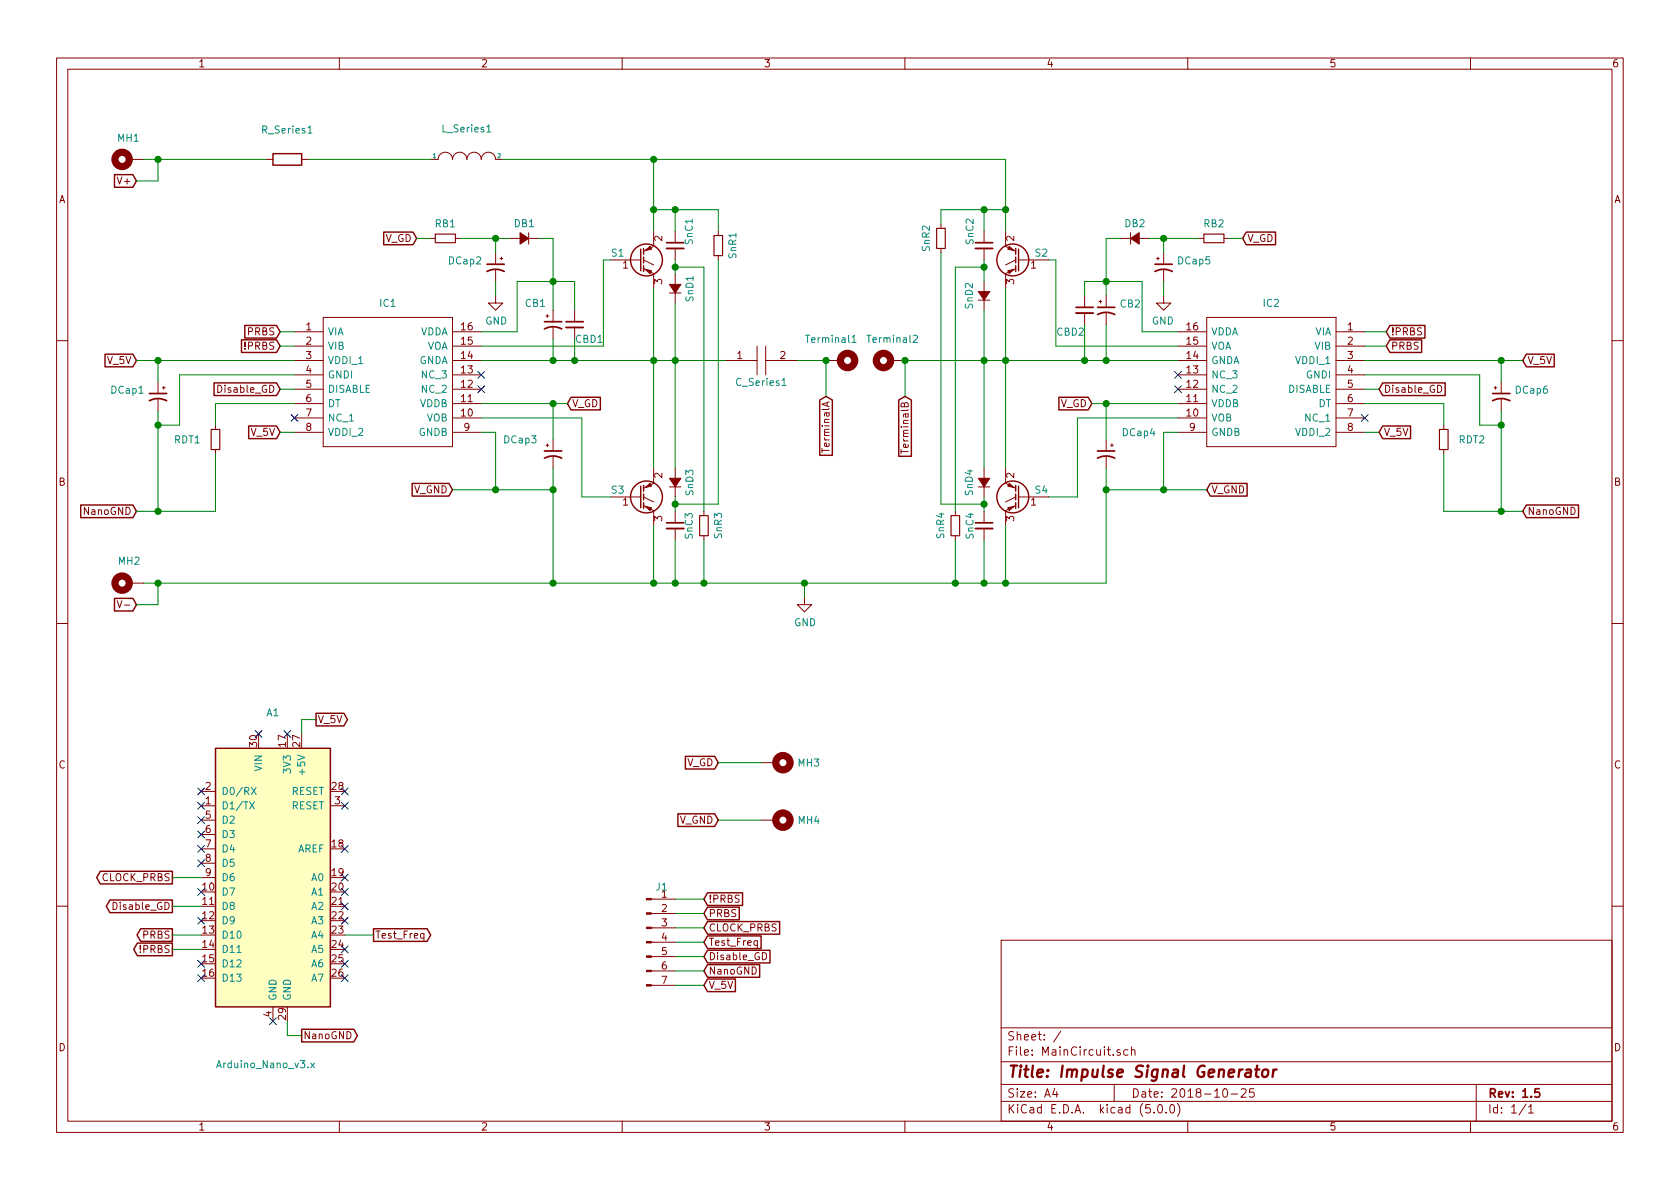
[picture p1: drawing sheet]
<svg xmlns="http://www.w3.org/2000/svg" width="297mm" height="210mm" viewBox="0 0 297 210" stroke-linecap="round" stroke-linejoin="round" font-family="sans-serif">
<g fill="none" stroke="#840000" stroke-width=".18">
<path d="M10 10.3h277v189.9h-277zM12 12.2h273v186.1h-273zM60 10.3v1.9M110 10.3v1.9M160 10.3v1.9M210 10.3v1.9M260 10.3v1.9M22.9 28.2h2.5M47 28.2h1.3M53.3 28.2h1.3M76.2 28.2h1.3a1.27 1.27 0 0 1 1.2-1.3 1.27 1.27 0 0 1 1.3 1.3 1.27 1.27 0 0 1 1.3-1.3 1.27 1.27 0 0 1 1.2 1.3 1.27 1.27 0 0 1 1.3-1.3 1.27 1.27 0 0 1 1.3 1.3 1.27 1.27 0 0 1 1.3-1.3 1.27 1.27 0 0 1 1.2 1.3h1.3M166.4 39.6v.8"/>
<path d="M52.1 58.7h5M57.1 56.1h22.9v22.9h-22.9zM76.2 42.2h.8M80 58.7h5.1M80.5 42.2h.8M87.6 52.3v1.3h1.3l-1.3 1.3-1.2-1.3h1.2M87.6 44.7v2M87.6 47.7v2.1M88.4 45.7h.5M88.6 45.5v.5M90.2 42.2h5M93.5 41.1v2.1"/>
<path d="M96.5 55.9h.5M96.8 55.6v.5M97.8 54.9v2M97.8 57.9v2M101.6 54.9v2M101.6 57.9v2M107.9 46h5.4M113.8 47.5l1.8 .9M113.8 46l1.8 .9M115.6 43.6l-1.8 .8M115.6 40.9v2.5M115.6 48.5v2.5"/>
<path d="M118.4 51.8h2M119.4 40.9v2M119.4 43.9v2.1M119.4 48.5v5.1M127 40.9v.8M127 45.2v.8M166.4 43.9v.8M173 53.1h2M174 40.9v2M174 43.9v2.1M174 49.8v5.1M177.8 43.6l1.8 .8"/>
<path d="M177.8 40.9v2.5M177.8 48.5v2.5M179.6 47.5l-1.8 .9M179.6 46l-1.8 .9M180.1 46h5.3M191.8 52.3v2.1M191.8 55.4v2M194.3 53.3h.5M194.6 53.1v.5M195.6 52.3v2.1M195.6 55.4v2M198.1 42.2h5.1"/>
<path d="M199.9 41.1v2.1M204.5 45.7h.5M204.7 45.5v.5M205.7 52.3v1.3h-1.2l1.2 1.3 1.3-1.3h-1.3M205.7 44.7v2M205.7 47.7v2.1M208.3 58.7h5.1M212.1 42.2h.8M213.4 56.1h22.8v22.9h-22.8zM216.4 42.2h.8M236.2 58.7h5.1M10 60.2h2"/>
<path d="M27.9 67.6v2M27.9 70.6v2M28.7 68.6h.5M29 68.3v.5M38.1 75.2v.7M38.1 79.5v.8M52.1 63.7h5M52.1 73.9h5M52.1 71.4h5M52.1 68.8h5M52.1 66.3h5M52.1 61.2h5"/>
<path d="M52.1 76.4h5M80 63.7h5.1M80 73.9h5.1M80 71.4h5.1M80 68.8h5.1M80 66.3h5.1M80 61.2h5.1M80 76.4h5.1M96.5 78.7h.5M96.8 78.5v.5M97.8 77.7v2.1M128.3 63.7h5.6"/>
<path d="M133.9 61.2v5.1M135.4 63.7h5.6M135.4 61.2v5.1M146 63.7h2.6M157.5 63.7h2.5M159.3 79.5v.7M195.6 77.7v2.1M196.3 78.7h.5M196.6 78.5v.5M208.3 63.7h5.1M208.3 73.9h5.1M208.3 71.4h5.1"/>
<path d="M208.3 68.8h5.1M208.3 66.3h5.1M208.3 61.2h5.1M208.3 76.4h5.1M236.2 63.7h5.1M236.2 73.9h5.1M236.2 71.4h5.1M236.2 68.8h5.1M236.2 66.3h5.1M236.2 61.2h5.1M236.2 76.4h5.1M254.2 68.1a.64 .64 0 0 1 .7 .7 .64 .64 0 0 1-.7 .6z"/>
<path d="M255.3 75.2v.7M255.3 79.5v.8M264.2 68.6h.5M264.4 68.3v.5M265.4 67.6v2M265.4 70.6v2M285 60.2h2M97.8 80.8v2M107.9 87.9h5.4M113.8 89.4l1.8 .9M113.8 87.9l1.8 .9M115.6 82.8v2.5"/>
<path d="M115.6 90.4v2.6M115.6 85.5l-1.8 .9M118.4 86.1h2M119.4 82.8v5.1M119.4 90.4v2.1M119.4 93.5v2M124.5 90.4v.8M124.5 94.7v.8M168.9 90.4v.8M168.9 94.7v.8M173 86.1h2M174 82.8v5.1"/>
<path d="M174 90.4v2.1M174 93.5v2M177.8 82.8v2.5M177.8 90.4v2.6M177.8 85.5l1.8 .9M179.6 89.4l-1.8 .9M179.6 87.9l-1.8 .9M180.1 87.9h5.3M195.6 80.8v2M10 110.3h2M20.7 106.2l.4 1.3 .5-1.3M22 107h1"/>
<path d="M22.9 103.1h2.5M142.2 105.7v1.2h1.3l-1.3 1.3-1.2-1.3h1.2M285 110.3h2M35.6 139.9h2.5M134.6 134.9h2.6M35.6 142.5h2.5M35.6 145h2.5M35.6 147.6h2.5M35.6 150.1h2.5M35.6 152.6h2.5M35.6 155.2h2.5M58.4 142.5h2.6"/>
<path d="M115.2 159h4.2M134.6 145h2.6M10 160.2h2M48.3 178v2.6M75 165.1h-.4l-.3 .2 .2 .6h.5M75 165.1v1.2M115.2 174.2h4.2M115.2 171.7h4.2M115.2 169.2h4.2M115.2 166.6h4.2M115.2 164.1h4.2M115.2 161.5h4.2"/>
<path d="M133.9 166.4l-.4-.1-.2 .3 .1 .5h.5M133.9 166.3v1.3M134.8 168.4a.64 .64 0 0 1 .7 .7 .64 .64 0 0 1-.7 .6zM177 166.3h108v32h-108zM285 160.2h2M60 198.3v1.9M110 198.3v1.9M160 198.3v1.9M177 194.8h108M177 191.8h108M177 187.8h108M177 181.8h108"/>
<path d="M186.5 192.5l-.4 1h1M186.8 193v1M187.6 182.3l-1.3 2M197 191.8v3M198 185.7l-.3-.1-.2 .2 .1 .2 .4 .2v.3h-.5M199.4 185.7l-.4-.1-.3 .3 .1 .6 .2 .1 .4-.1M200.1 185.7l.2-.1 .3 .1 .1 .9M200.1 185.1v1.5M204 196.7v.1M204.8 195.5l.4-.2a.94 .94 0 0 1 0 1.5 .79 .79 0 0 1-.4-1.3zM206.2 196.7v.1M207 195.4l.3-.1a.94 .94 0 0 1 0 1.5 .82 .82 0 0 1-.3-1.4z"/>
<path d="M208.2 195.1a1.71 1.71 0 0 1 0 2.3M210 198.3v1.9M216.3 192.7l.4-.2a.94 .94 0 0 1 0 1.5 .79 .79 0 0 1-.4-1.3zM217.7 193.5h1.1M219.5 192.7l.2-.2h.3l.3 .2v.3v.2l-.9 .8h.9M221.7 192.5h-.7l-.1 .7 .2-.1 .5 .1 .2 .2-.1 .5-.2 .1-.6-.1M260 198.3v1.9M261 191.8v6.5M269.8 195.2l-1.2 2M270.3 195.8l.4-.5v1.5M270.3 196.8h.8"/>
</g>
<g fill="none" stroke="#840000" stroke-width=".3">
<path d="M86.1 48a3.2 3.2 0 0 1 3.1 0M86.1 46.7h3.1M96.3 58.2a3.2 3.2 0 0 1 3 0M96.3 56.9h3M100.1 56.9h3M117.9 42.9h3M172.5 42.9h3M190.2 54.4h3.1M194.1 55.6a3.2 3.2 0 0 1 3 0M194.1 54.4h3M204.2 48a3.2 3.2 0 0 1 3.1 0M204.2 46.7h3.1"/>
<path d="M26.4 70.9a3.2 3.2 0 0 1 3.1 0M26.4 69.6h3.1M96.3 79.8h3M194.1 79.8h3M263.9 70.9a3.2 3.2 0 0 1 3.1 0M263.9 69.6h3.1M96.3 81a3.2 3.2 0 0 1 3 0M117.9 92.5h3M172.5 92.5h3M194.1 81a3.2 3.2 0 0 1 3 0M272.2 192.5h-.8v.7l.2-.1 .5 .1 .1 .2v.5l-.2 .1-.6-.1"/>
</g>
<path d="M220.4 189.2h.7v1.2M221.2 189.6l-.7 .1a.4 .4 0 0 0-.3 .3 .4 .4 0 0 0 .2 .4l.7-.1M221.9 189.1h.8M222.3 188.4l-.2 1.8v.1l.4 .1M223.3 189.3a.53 .53 0 0 1 .6-.2 .53 .53 0 0 1 .4 .4l-.1 .6a.54 .54 0 0 1-.5 .4 .54 .54 0 0 1-.6-.4zM225.2 189.1l-.2 1.3M225.7 189.1a.54 .54 0 0 0-.6 .4" fill="none" stroke="#840000" stroke-width=".41"/>
<g fill="none" stroke="#840000" stroke-width=".25">
<path d="M20.2 30.9h3.3l.6 1.1-.6 1.1h-3.3zM48.3 27.2h5v2h-5zM43.3 57.6h5.6l.6 1.1-.6 1.1h-5.6zM67.8 41h5.2l.7 1.2-.7 1.1h-5.2zM113.3 44.1v3.8M113.8 43.9v1.1M113.8 45.5v1M113.8 47v1M179.6 43.9v1.1M179.6 45.5v1M179.6 47v1M180.1 44.1v3.8"/>
<path d="M220.3 41h5.2v2.3h-5.2l-.6-1.1zM245.7 57.6h6.2v2.2h-6.2l-.6-1.1zM18.6 62.6h4.9l.6 1.1-.6 1.2h-4.9zM37.8 67.7h11.1l.6 1.1-.6 1.1h-11.1zM42.7 60.1h6.2l.6 1.1-.6 1.1h-6.2zM44 75.3h4.9l.6 1.1-.6 1.2h-4.9zM101 70.3h5.1v2.2h-5.1l-.7-1.1zM144.9 70.7l1.1-.6 1.2 .6v9.8h-2.3zM158.9 70.7l1.1-.6 1.1 .6v10h-2.2zM187.2 70.3h5.2l.6 1.1-.6 1.1h-5.2zM244.5 67.7h11v2.2h-11l-.7-1.1zM244.5 75.3h4.9v2.3h-4.9l-.7-1.2z"/>
<path d="M245.7 60.1h5.7v2.2h-5.7l-.6-1.1zM269.9 62.6h4.9v2.3h-4.9l-.7-1.2zM14.3 89.3h9.2l.6 1.1-.6 1.1h-9.2zM72.9 85.5h6.5l.6 1.1-.6 1.1h-6.5zM113.3 86v3.8M113.8 85.8v1.1M113.8 87.4v1M113.8 88.9v1M179.6 85.8v1.1M179.6 87.4v1M179.6 88.9v1M180.1 86v3.8"/>
<path d="M214 85.5h6.5v2.2h-6.5l-.6-1.1zM269.9 89.3h9.2v2.2h-9.2l-.7-1.1zM20.2 105.8h3.3l.6 1.1-.6 1.1h-3.3zM38.1 132.3h20.3v45.7h-20.3zM55.9 126.1h4.9l.6 1.1-.6 1.2h-4.9zM121.2 133.8h5.2l.6 1.1-.6 1.1h-5.2zM17.7 154.1h12.8v2.2h-12.8l-.6-1.1zM19.4 159.2h11.1v2.2h-11.1l-.6-1.1zM119.9 143.9h6.5l.6 1.1-.6 1.1h-6.5zM125.1 157.9h6.2v2.2h-6.2l-.6-1.1zM24.3 166.8h6.2v2.2h-6.2l-.7-1.1zM24.9 164.2h5.6v2.3h-5.6l-.7-1.2z"/>
<path d="M66 164.2h9.5l.6 1.1-.6 1.2h-9.5zM125.1 160.4h5.6v2.3h-5.6l-.6-1.2zM125.1 168h11v2.3h-11l-.6-1.1zM125.1 163h12.7v2.2h-12.7l-.6-1.1zM125.1 170.6h9.2v2.2h-9.2l-.6-1.1zM125.1 165.5h9.5v2.2h-9.5l-.6-1.1zM125.1 173.1h4.9v2.3h-4.9l-.6-1.2zM53.3 182h9.3l.6 1.1-.6 1.1h-9.3z"/>
<circle cx="114.3" cy="46" r="2.82"/>
<circle cx="179.1" cy="46" r="2.82"/>
<circle cx="114.3" cy="87.9" r="2.82"/>
<circle cx="179.1" cy="87.9" r="2.82"/>
</g>
<path d="M54.5 23.5h.7M86.1 23.3h.7M150.6 59.6l.4-.3v1.2M161.5 59.4l.5-.1 .2 .3v.2l-.8 .7h.8M138.3 68.2h.7M150.6 60.5h.8M44.4 139.2l.9 1.3M45.3 139.2l-.9 1.3M44.1 141.8l.9 1.2M45 141.8l-.9 1.2M54.9 188l.7 .8M55.6 188l-.7 .8" fill="none" stroke="#008484" stroke-width=".18"/>
<path d="M38.1 132.3h20.3v45.7h-20.3z" fill="#ffffc2" stroke="#ffffc2" stroke-width=".18"/>
<g fill="#840000" stroke="#840000" stroke-width=".18">
<path d="M91.9 41.1l1.6 1.1-1.6 1z"/>
<path d="M114 47.6l1.2 .3-.3 .5z"/>
<path d="M114 44.3l.9-.7 .3 .5z"/>
<path d="M114 89.5l1.2 .3-.3 .5z"/>
<path d="M114 86.2l.9-.7 .3 .5z"/>
<path d="M199.9 42.2l1.5-1.1v2.1z"/>
<path d="M178.2 47.9l1.1-.3-.9 .8z"/>
<path d="M178.4 43.6l.9 .7-1.1-.2z"/>
<path d="M178.2 89.8l1.1-.3-.9 .8z"/>
<path d="M178.4 85.5l.9 .7-1.1-.2z"/>
<path d="M114.3 174.1h.9v.3h-.9z"/>
<path d="M114.3 171.6h.9v.2h-.9z"/>
<path d="M114.3 169h.9v.3h-.9z"/>
<path d="M114.3 166.5h.9v.2h-.9z"/>
<path d="M114.3 164h.9v.2h-.9z"/>
<path d="M114.3 161.4h.9v.3h-.9z"/>
<path d="M114.3 158.9h.9v.2h-.9z"/>
<path d="M118.4 50.3h2l-1 1.5z"/>
<path d="M118.4 84.6h2l-1 1.5z"/>
<path d="M173 84.6h2l-1 1.5z"/>
<path d="M173 51.6h2l-1 1.5z"/>
</g>
<g fill="none" stroke="#008400" stroke-width=".18">
<path d="M25.4 28.2h21.6M27.9 28.2v3.8h-3.8M54.6 28.2h21.6M88.9 28.2h88.9v12.7M115.6 28.2v12.7M115.6 37.1h11.4v3.8M119.4 37.1v3.8M174 37.1v3.8M177.8 37.1h-11.4v2.5M49.5 58.7h2.6M73.7 42.2h2.5M81.3 42.2h8.9"/>
<path d="M87.6 42.2v2.5M87.6 49.8v2.5M95.2 42.2h2.6v12.7M97.8 59.9v3.8M101.6 54.9v-5.1h-10.2v8.9h-6.3M101.6 59.9v3.8M107.9 46h-1.2v15.2h-21.6M115.6 51v31.8M119.4 46v2.5M119.4 53.6v29.2M119.4 47.2h5.1v43.2M127 46v43.1h-7.6"/>
<path d="M166.4 44.7v44.4h7.6M174 46v3.8M174 54.9v27.9M174 47.2h-5.1v43.2M177.8 51v31.8M185.4 46h1.3v15.2h21.6M191.8 52.3v-2.5h10.1v8.9h6.4M191.8 57.4v6.3M195.6 57.4v6.3M198.1 42.2h-2.5v10.1M203.2 42.2h8.9M205.7 42.2v2.5"/>
<path d="M205.7 49.8v2.5M217.2 42.2h2.5M241.3 58.7h3.8M24.1 63.7h28M27.9 63.7v3.9M27.9 72.6v17.8M49.5 61.2h2.6M49.5 68.8h2.6M49.5 76.4h2.6M52.1 71.4h-14v3.8M52.1 66.3h-20.4v8.9h-3.8M85.1 71.4h15.2"/>
<path d="M85.1 63.7h43.2M85.1 76.4h2.5v10.2M85.1 73.9h17.8v14h5M97.8 71.4v6.3M141 63.7h5v6.4M193 71.4h15.3M195.6 71.4v6.3M208.3 63.7h-48.3v6.4M208.3 76.4h-2.6v10.2M208.3 73.9h-17.8v14h-5.1M241.3 61.2h3.8M241.3 68.8h2.5"/>
<path d="M241.3 71.4h14v3.8M241.3 63.7h27.9M241.3 66.3h20.3v8.9h3.8M241.3 76.4h2.5M265.4 63.7v3.9M265.4 72.6v17.8M38.1 80.3v10.1h-14M80 86.6h17.8M97.8 82.8v20.3M115.6 93v10.1M119.4 87.9v2.5M119.4 95.5v7.6"/>
<path d="M124.5 95.5v7.6M168.9 95.5v7.6M174 87.9v2.5M174 95.5v7.6M177.8 93v10.1M195.6 86.6h17.8M195.6 82.8v20.3h-170.2M255.3 80.3v10.1h13.9M27.9 103.1v3.8h-3.8M142.2 103.1v2.6M55.9 127.2h-2.6v2.6M127 134.9h7.6"/>
<path d="M30.5 155.2h5.1M119.4 159h5.1M127 145h7.6M30.5 160.3h5.1M30.5 167.9h5.1M30.5 165.3h5.1M61 165.3h5M119.4 161.5h5.1M119.4 164.1h5.1M119.4 166.6h5.1M119.4 169.2h5.1M119.4 171.7h5.1"/>
<path d="M119.4 174.2h5.1M50.8 180.6v2.5h2.5"/>
</g>
<g fill="none" stroke="#000084" stroke-width=".18">
<path d="M51.5 73.3l1.2 1.2M52.7 73.3l-1.2 1.2M84.5 65.7l1.2 1.2M84.5 68.2l1.2 1.2M85.7 65.7l-1.2 1.2M85.7 68.2l-1.2 1.2M207.7 65.7l1.2 1.2M207.7 68.2l1.2 1.2M208.9 65.7l-1.2 1.2M208.9 68.2l-1.2 1.2M240.7 73.3l1.2 1.2M241.9 73.3l-1.2 1.2"/>
<path d="M35 139.3l1.2 1.3M36.2 139.3l-1.2 1.3M45.1 129.2l1.2 1.2M46.3 129.2l-1.2 1.2M50.2 129.2l1.2 1.2M51.4 129.2l-1.2 1.2M60.4 139.3l1.2 1.3M61.6 139.3l-1.2 1.3M35 157.1l1.2 1.2M35 152l1.2 1.3M35 149.5l1.2 1.2M35 147l1.2 1.2"/>
<path d="M35 144.4l1.2 1.2M35 141.9l1.2 1.2M36.2 157.1l-1.2 1.2M36.2 152l-1.2 1.3M36.2 149.5l-1.2 1.2M36.2 147l-1.2 1.2M36.2 144.4l-1.2 1.2M36.2 141.9l-1.2 1.2M60.4 141.9l1.2 1.2M60.4 149.5l1.2 1.2M60.4 154.6l1.2 1.2M60.4 157.1l1.2 1.2"/>
<path d="M60.4 159.7l1.2 1.2M61.6 141.9l-1.2 1.2M61.6 149.5l-1.2 1.2M61.6 154.6l-1.2 1.2M61.6 157.1l-1.2 1.2M61.6 159.7l-1.2 1.2M35 172.4l1.2 1.2M35 169.8l1.2 1.2M35 162.2l1.2 1.2M36.2 172.4l-1.2 1.2M36.2 169.8l-1.2 1.2M36.2 162.2l-1.2 1.2"/>
<path d="M47.7 180l1.2 1.2M48.9 180l-1.2 1.2M60.4 162.2l1.2 1.2M60.4 167.3l1.2 1.2M60.4 169.8l1.2 1.2M60.4 172.4l1.2 1.2M61.6 162.2l-1.2 1.2M61.6 167.3l-1.2 1.2M61.6 169.8l-1.2 1.2M61.6 172.4l-1.2 1.2"/>
</g>
<path d="M77 41.4h3.5v1.5h-3.5zM126.2 41.7h1.6v3.5h-1.6zM165.6 40.4h1.5v3.5h-1.5zM212.9 41.4h3.5v1.5h-3.5zM37.3 75.9h1.6v3.6h-1.6zM254.5 75.9h1.5v3.6h-1.5zM123.7 91.2h1.5v3.5h-1.5zM168.1 91.2h1.6v3.5h-1.6z" fill="none" stroke="#840000" stroke-width=".2"/>
<g fill="#008400" stroke="#008400" stroke-width=".25">
<circle cx="27.9" cy="63.7" r=".51"/>
<circle cx="97.8" cy="71.4" r=".51"/>
<circle cx="27.9" cy="75.2" r=".51"/>
<circle cx="27.9" cy="90.4" r=".51"/>
<circle cx="97.8" cy="86.6" r=".51"/>
<circle cx="87.6" cy="42.2" r=".51"/>
<circle cx="97.8" cy="103.1" r=".51"/>
<circle cx="97.8" cy="49.8" r=".51"/>
<circle cx="265.4" cy="63.7" r=".51"/>
<circle cx="195.6" cy="71.4" r=".51"/>
<circle cx="265.4" cy="75.2" r=".51"/>
<circle cx="265.4" cy="90.4" r=".51"/>
<circle cx="195.6" cy="86.6" r=".51"/>
<circle cx="205.7" cy="42.2" r=".51"/>
<circle cx="195.6" cy="49.8" r=".51"/>
<circle cx="115.6" cy="103.1" r=".51"/>
<circle cx="177.8" cy="103.1" r=".51"/>
<circle cx="115.6" cy="28.2" r=".51"/>
<circle cx="115.6" cy="63.7" r=".51"/>
<circle cx="195.6" cy="63.7" r=".51"/>
<circle cx="177.8" cy="63.7" r=".51"/>
<circle cx="27.9" cy="103.1" r=".51"/>
<circle cx="27.9" cy="28.2" r=".51"/>
<circle cx="160" cy="63.7" r=".51"/>
<circle cx="146.1" cy="63.7" r=".51"/>
<circle cx="142.2" cy="103.1" r=".51"/>
<circle cx="87.6" cy="86.6" r=".51"/>
<circle cx="205.7" cy="86.6" r=".51"/>
<circle cx="97.8" cy="63.7" r=".51"/>
<circle cx="191.8" cy="63.7" r=".51"/>
<circle cx="101.6" cy="63.7" r=".51"/>
<circle cx="115.6" cy="37.1" r=".51"/>
<circle cx="119.4" cy="37.1" r=".51"/>
<circle cx="119.4" cy="47.2" r=".51"/>
<circle cx="119.4" cy="63.7" r=".51"/>
<circle cx="119.4" cy="103.1" r=".51"/>
<circle cx="177.8" cy="37.1" r=".51"/>
<circle cx="174" cy="63.7" r=".51"/>
<circle cx="174" cy="103.1" r=".51"/>
<circle cx="174" cy="47.2" r=".51"/>
<circle cx="174" cy="37.1" r=".51"/>
<circle cx="168.9" cy="103.1" r=".51"/>
<circle cx="124.5" cy="103.1" r=".51"/>
<circle cx="119.4" cy="89.1" r=".51"/>
<circle cx="174" cy="89.1" r=".51"/>
</g>
<g fill="none" stroke="#840000" stroke-width="1.3">
<circle cx="21.6" cy="28.2" r="1.27"/>
<circle cx="149.9" cy="63.7" r="1.27"/>
<circle cx="156.2" cy="63.7" r="1.27"/>
<circle cx="21.6" cy="103.1" r="1.27"/>
<circle cx="138.4" cy="134.9" r="1.27"/>
<circle cx="138.4" cy="145" r="1.27"/>
</g>
<path d="M100.1 57.9h3M117.9 43.9h3M172.5 43.9h3M190.2 55.4h3.1M117.9 93.5h3M172.5 93.5h3" fill="none" stroke="#840000" stroke-width=".33"/>
<text font-size="2.8" fill="#840000" x="178" y="190.5">Title: Impulse Signal Generator</text>
<g font-size="2.1" fill="#840000">
<text x="178" y="184">Sheet: /</text>
<text x="178" y="186.7">File: MainCircuit.sch</text>
<text x="178" y="196.9">KiCad E.D.A. kicad (5.0.0)</text>
<text x="178" y="194.1">Size: A4</text>
<text x="200" y="194.1">Date: 2018-10-25</text>
<text x="263" y="194.1">Rev: 1.5</text>
<text x="263" y="196.9">Id: 1/1</text>
</g>
<g font-size="1.8" fill="#840000">
<text x="35" y="11.9">1</text>
<text x="85" y="11.9">2</text>
<text x="135" y="11.9">3</text>
<text x="185" y="11.9">4</text>
<text x="235" y="11.9">5</text>
<text x="285" y="11.9">6</text>
<text x="10.4" y="35.9">A</text>
<text x="21.1" y="32.6">V+</text>
<text x="285.4" y="35.9">A</text>
<text x="68" y="42.8">V_GD</text>
<text x="110.1" y="47.5">1</text>
<text x="117.1" y="42.6" transform="rotate(-90 117.1 42.6)">2</text>
<text x="179.3" y="42.6" transform="rotate(-90 179.3 42.6)">2</text>
<text x="182.3" y="47.5">1</text>
<text x="220.5" y="42.8">V_GD</text>
<text x="117.1" y="50.3" transform="rotate(-90 117.1 50.3)">3</text>
<text x="179.3" y="50.3" transform="rotate(-90 179.3 50.3)">3</text>
<text x="43.8" y="59.3">PRBS</text>
<text x="54.1" y="58.4">1</text>
<text x="81.6" y="58.4">16</text>
<text x="209.9" y="58.4">16</text>
<text x="238.3" y="58.4">1</text>
<text x="245.9" y="59.3">!PRBS</text>
<text x="19" y="64.4">V_5V</text>
<text x="43.2" y="61.8">!PRBS</text>
<text x="54.1" y="61">2</text>
<text x="54.1" y="63.5">3</text>
<text x="81.6" y="63.5">14</text>
<text x="81.6" y="61">15</text>
<text x="130.3" y="63.5">1</text>
<text x="137.9" y="63.5">2</text>
<text x="209.9" y="63.5">14</text>
<text x="209.9" y="61">15</text>
<text x="238.3" y="61">2</text>
<text x="238.3" y="63.5">3</text>
<text x="245.9" y="61.8">PRBS</text>
<text x="270" y="64.4">V_5V</text>
<text x="38.8" y="69.5">Disable_GD</text>
<text x="54.1" y="66">4</text>
<text x="54.1" y="68.6">5</text>
<text x="54.1" y="71.1">6</text>
<text x="81.6" y="71.1">11</text>
<text x="81.6" y="68.6">12</text>
<text x="81.6" y="66">13</text>
<text x="209.9" y="71.1">11</text>
<text x="209.9" y="68.6">12</text>
<text x="209.9" y="66">13</text>
<text x="238.3" y="66">4</text>
<text x="238.3" y="68.6">5</text>
<text x="238.3" y="71.1">6</text>
<text x="244.6" y="69.5">Disable_GD</text>
<text x="44.4" y="77.1">V_5V</text>
<text x="54.1" y="73.7">7</text>
<text x="54.1" y="76.2">8</text>
<text x="81.6" y="73.7">10</text>
<text x="82.1" y="76.2">9</text>
<text x="101.1" y="72">V_GD</text>
<text x="187.4" y="72">V_GD</text>
<text x="209.9" y="73.7">10</text>
<text x="210.3" y="76.2">9</text>
<text x="238.3" y="73.7">7</text>
<text x="238.3" y="76.2">8</text>
<text x="244.6" y="77.1">V_5V</text>
<text x="146.7" y="79.5" transform="rotate(-90 146.7 79.5)">TerminalA</text>
<text x="160.7" y="79.5" transform="rotate(-90 160.7 79.5)">TerminalB</text>
<text x="10.4" y="85.9">B</text>
<text x="73.1" y="87.2">V_GND</text>
<text x="110.1" y="89.4">1</text>
<text x="117.1" y="84.6" transform="rotate(-90 117.1 84.6)">2</text>
<text x="179.3" y="84.6" transform="rotate(-90 179.3 84.6)">2</text>
<text x="182.3" y="89.4">1</text>
<text x="214.1" y="87.2">V_GND</text>
<text x="285.4" y="85.9">B</text>
<text x="15" y="91.1">NanoGND</text>
<text x="117.1" y="92.2" transform="rotate(-90 117.1 92.2)">3</text>
<text x="179.3" y="92.2" transform="rotate(-90 179.3 92.2)">3</text>
<text x="270" y="91.1">NanoGND</text>
<text x="56.1" y="127.9">V_5V</text>
<text x="10.4" y="135.9">C</text>
<text x="45.5" y="132" transform="rotate(-90 45.5 132)">30</text>
<text x="50.5" y="132" transform="rotate(-90 50.5 132)">17</text>
<text x="53.1" y="132" transform="rotate(-90 53.1 132)">27</text>
<text x="121.4" y="135.5">V_GD</text>
<text x="285.4" y="135.9">C</text>
<text x="36.3" y="142.2">1</text>
<text x="36.3" y="139.7">2</text>
<text x="58.7" y="139.7">28</text>
<text x="59.2" y="142.2">3</text>
<text x="36.3" y="144.8">5</text>
<text x="36.3" y="147.3">6</text>
<text x="36.3" y="149.9">7</text>
<text x="58.7" y="149.9">18</text>
<text x="120.1" y="145.7">V_GND</text>
<text x="18" y="155.8">CLOCK_PRBS</text>
<text x="36.3" y="152.4">8</text>
<text x="36.3" y="154.9">9</text>
<text x="58.7" y="154.9">19</text>
<text x="20.3" y="160.9">Disable_GD</text>
<text x="35.9" y="157.5">10</text>
<text x="35.9" y="160">11</text>
<text x="58.7" y="157.5">20</text>
<text x="58.7" y="160">21</text>
<text x="117" y="161.3">2</text>
<text x="125.2" y="159.6">!PRBS</text>
<text x="25.3" y="166">PRBS</text>
<text x="35.9" y="162.6">12</text>
<text x="35.9" y="165.1">13</text>
<text x="35.9" y="167.6">14</text>
<text x="58.7" y="162.6">22</text>
<text x="58.7" y="165.1">23</text>
<text x="58.7" y="167.6">24</text>
<text x="66.3" y="166">Test_Freq</text>
<text x="117" y="163.8">3</text>
<text x="117" y="166.4">4</text>
<text x="125.2" y="162.2">PRBS</text>
<text x="125.2" y="164.7">CLOCK_PRBS</text>
<text x="125.2" y="167.3">Test_Freq</text>
<text x="24.7" y="168.5">!PRBS</text>
<text x="35.9" y="170.2">15</text>
<text x="35.9" y="172.7">16</text>
<text x="58.7" y="170.2">25</text>
<text x="58.7" y="172.7">26</text>
<text x="117" y="168.9">5</text>
<text x="117" y="171.4">6</text>
<text x="117" y="174">7</text>
<text x="125.2" y="169.8">Disable_GD</text>
<text x="125.2" y="172.3">NanoGND</text>
<text x="48" y="179.8" transform="rotate(-90 48 179.8)">4</text>
<text x="125.2" y="174.9">V_5V</text>
<text x="10.4" y="185.9">D</text>
<text x="50.5" y="180.3" transform="rotate(-90 50.5 180.3)">29</text>
<text x="53.6" y="183.8">NanoGND</text>
<text x="285.4" y="185.9">D</text>
<text x="35" y="199.9">1</text>
<text x="85" y="199.9">2</text>
<text x="135" y="199.9">3</text>
<text x="185" y="199.9">4</text>
<text x="235" y="199.9">5</text>
<text x="285" y="199.9">6</text>
</g>
<g font-size="1.8" fill="#008484">
<text x="46.5" y="23.6">R_Series1</text>
<text x="78.4" y="23.4">L_Series1</text>
<text x="20.9" y="25.1">MH1</text>
<text x="77" y="40.2">RB1</text>
<text x="91" y="40.2">DB1</text>
<text x="198.9" y="40.2">DB2</text>
<text x="212.9" y="40.2">RB2</text>
<text x="79.4" y="46.8">DCap2</text>
<text x="108.2" y="45.4">S1</text>
<text x="122.5" y="43.2" transform="rotate(-90 122.5 43.2)">SnC1</text>
<text x="130.2" y="45.7" transform="rotate(-90 130.2 45.7)">SnR1</text>
<text x="164.4" y="44.4" transform="rotate(-90 164.4 44.4)">SnR2</text>
<text x="172.1" y="43.2" transform="rotate(-90 172.1 43.2)">SnC2</text>
<text x="183.1" y="45.4">S2</text>
<text x="208.4" y="46.8">DCap5</text>
<text x="122.6" y="53.3" transform="rotate(-90 122.6 53.3)">SnD1</text>
<text x="57.9" y="59.3">VIA</text>
<text x="67.2" y="54.3">IC1</text>
<text x="74.2" y="59.3">VDDA</text>
<text x="85.8" y="57.4">GND</text>
<text x="92.9" y="54.3">CB1</text>
<text x="172" y="54.6" transform="rotate(-90 172 54.6)">SnD2</text>
<text x="186.9" y="59.4">CBD2</text>
<text x="198.1" y="54.4">CB2</text>
<text x="203.7" y="57.4">GND</text>
<text x="214.1" y="59.3">VDDA</text>
<text x="223.4" y="54.3">IC2</text>
<text x="232.5" y="59.3">VIA</text>
<text x="57.9" y="61.8">VIB</text>
<text x="57.9" y="64.4">VDDI_1</text>
<text x="74" y="64.4">GNDA</text>
<text x="75.4" y="61.8">VOA</text>
<text x="101.8" y="60.6">CBD1</text>
<text x="142.8" y="60.6">Terminal1</text>
<text x="153.6" y="60.6">Terminal2</text>
<text x="214.1" y="64.4">GNDA</text>
<text x="214.1" y="61.8">VOA</text>
<text x="229.3" y="64.4">VDDI_1</text>
<text x="232.5" y="61.8">VIB</text>
<text x="19.7" y="69.6">DCap1</text>
<text x="57.9" y="66.9">GNDI</text>
<text x="57.9" y="69.5">DISABLE</text>
<text x="74.7" y="69.5">NC_2</text>
<text x="74.7" y="66.9">NC_3</text>
<text x="130.4" y="68.2">C_Series1</text>
<text x="214.1" y="69.5">NC_2</text>
<text x="214.1" y="66.9">NC_3</text>
<text x="227.7" y="69.5">DISABLE</text>
<text x="231" y="66.9">GNDI</text>
<text x="268" y="69.6">DCap6</text>
<text x="57.9" y="72">DT</text>
<text x="57.9" y="74.5">NC_1</text>
<text x="57.9" y="77.1">VDDI_2</text>
<text x="74" y="77.1">GNDB</text>
<text x="74.2" y="72">VDDB</text>
<text x="75.4" y="74.5">VOB</text>
<text x="198.6" y="77.1">DCap4</text>
<text x="214.1" y="74.5">VOB</text>
<text x="214.1" y="72">VDDB</text>
<text x="214.1" y="77.1">GNDB</text>
<text x="229.3" y="77.1">VDDI_2</text>
<text x="230.9" y="74.5">NC_1</text>
<text x="233.1" y="72">DT</text>
<text x="30.8" y="78.4">RDT1</text>
<text x="89.2" y="78.4">DCap3</text>
<text x="257.9" y="78.4">RDT2</text>
<text x="108.2" y="87.3">S3</text>
<text x="122.6" y="87.6" transform="rotate(-90 122.6 87.6)">SnD3</text>
<text x="172" y="87.6" transform="rotate(-90 172 87.6)">SnD4</text>
<text x="183.1" y="87.3">S4</text>
<text x="122.5" y="95.3" transform="rotate(-90 122.5 95.3)">SnC3</text>
<text x="127.7" y="95.2" transform="rotate(-90 127.7 95.2)">SnR3</text>
<text x="167" y="95.2" transform="rotate(-90 167 95.2)">SnR4</text>
<text x="172.1" y="95.3" transform="rotate(-90 172.1 95.3)">SnC4</text>
<text x="21" y="99.9">MH2</text>
<text x="140.4" y="110.7">GND</text>
<text x="47.1" y="126.7">A1</text>
<text x="46.4" y="136.3" transform="rotate(-90 46.4 136.3)">VIN</text>
<text x="51.4" y="136.5" transform="rotate(-90 51.4 136.5)">3V3</text>
<text x="54" y="136.5" transform="rotate(-90 54 136.5)">+5V</text>
<text x="141.1" y="135.6">MH3</text>
<text x="39.1" y="143.1">D1/TX</text>
<text x="39.1" y="140.6">D0/RX</text>
<text x="51.5" y="140.6">RESET</text>
<text x="51.5" y="143.1">RESET</text>
<text x="39.1" y="145.7">D2</text>
<text x="39.1" y="148.2">D3</text>
<text x="141.2" y="145.7">MH4</text>
<text x="39.1" y="150.7">D4</text>
<text x="39.1" y="153.3">D5</text>
<text x="39.1" y="155.8">D6</text>
<text x="52.6" y="150.7">AREF</text>
<text x="55.1" y="155.8">A0</text>
<text x="39.1" y="158.4">D7</text>
<text x="39.1" y="160.9">D8</text>
<text x="55.1" y="158.4">A1</text>
<text x="55.1" y="160.9">A2</text>
<text x="116" y="157.5">J1</text>
<text x="117" y="158.7">1</text>
<text x="39.1" y="163.4">D9</text>
<text x="39.1" y="166">D10</text>
<text x="55.1" y="163.4">A3</text>
<text x="55.1" y="166">A4</text>
<text x="39.1" y="168.5">D11</text>
<text x="39.1" y="171.1">D12</text>
<text x="39.1" y="173.6">D13</text>
<text x="55.1" y="168.5">A5</text>
<text x="55.1" y="171.1">A6</text>
<text x="55.1" y="173.6">A7</text>
<text x="48.9" y="177" transform="rotate(-90 48.9 177)">GND</text>
<text x="51.4" y="177" transform="rotate(-90 51.4 177)">GND</text>
<text x="38.7" y="188.9">Arduino_Nano_v3.x</text>
</g>
<g font-size="1.1" fill="#008484">
<text x="76.6" y="28">1</text>
<text x="88" y="28">2</text>
</g>
</svg>
